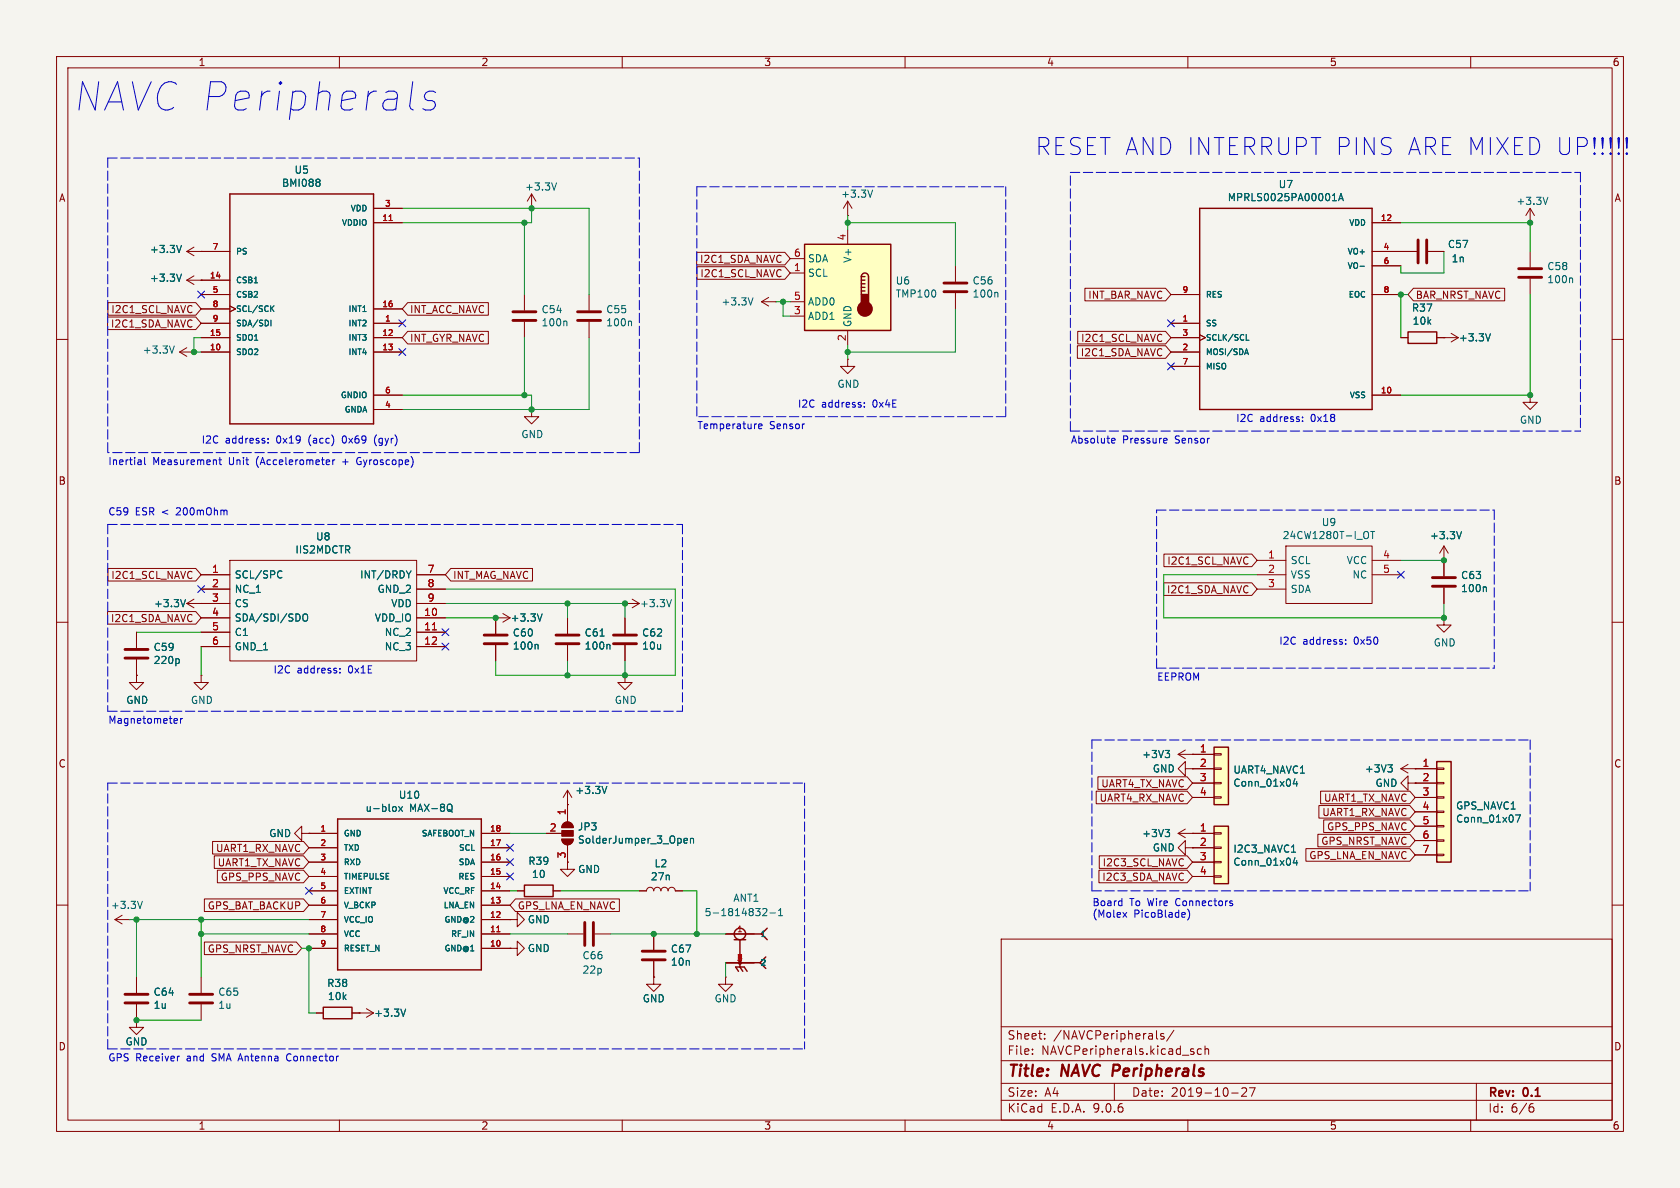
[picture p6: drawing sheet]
<svg xmlns="http://www.w3.org/2000/svg" width="297mm" height="210mm" viewBox="0 0 297 210" stroke-linecap="round" stroke-linejoin="round" font-family="sans-serif">
<path d="M0 0h297v210h-297z" fill="#f5f4ef" stroke="#f5f4ef" stroke-width=".18"/>
<g fill="none" stroke="#840000" stroke-width=".18">
<path d="M10 10h277v190h-277zM12 12h273v186h-273zM60 10v2M110 10v2M160 10v2M210 10v2M260 10v2M66 36.8h5.1M66 39.4h5.1M242.6 39.4h5M270.5 39.4h.1M270.5 36.8v2.6"/>
<path d="M270.5 36.8l-.8 1.3M270.5 36.8l.8 1.3M35.6 59.7h5M35.6 44.5h5M35.6 49.5h5M35.6 52.1h5M35.6 54.6h5M35.6 57.2h5M40.6 54.1l1.1 .5-1.1 .5M66 59.7h5.1M66 54.6h5.1M66 57.2h5.1"/>
<path d="M92.7 52.1v2.8M92.7 56.9v2.8M104.1 52.1v2.8M104.1 56.9v2.8M134.6 53.3l1.3 .8M134.6 53.3h2.6M135.9 52.6l-1.3 .7M137.2 53.3h.1M207 59.7h5.1M207 52.1h5.1M207 57.2h5.1M212.1 59.2l1 .5-1 .5"/>
<path d="M242.6 44.5h5M242.6 52.1h5M242.6 47h5M247.6 59.7h1.3M254 59.7h1.3M270.5 44.5v2.7M270.5 49.3v2.8M10 60h2M35.6 62.2h5M66 62.2h5.1M66 69.9h5.1M66 72.4h5.1"/>
<path d="M94 72.4v1.3h1.2l-1.2 1.2-1.3-1.2h1.3M94 72.4h.1M207 62.2h5.1M207 64.8h5.1M242.6 69.9h5M270.5 69.9v1.2h1.3l-1.3 1.3-1.3-1.3h1.3M270.5 69.9h.1M285 60h2M10 110h2M24.1 119.4v1.3h1.3l-1.3 1.2-1.2-1.2h1.2M24.1 119.4h.1M24.1 111.8v2.8"/>
<path d="M24.1 116.6v2.8M33 106.7l1.3 .7M33 106.7h2.6M34.3 105.9l-1.3 .8M35.6 119.4v1.3h1.2l-1.2 1.2-1.3-1.2h1.3M35.6 119.4h.1M35.6 106.7h.1M87.6 109.2h.1M87.6 109.2h2.6M88.9 108.5l1.3 .7M90.2 109.2l-1.3 .8M285 110h2"/>
<path d="M209.5 135.9v-1.3l-1.2 1.3 1.2 1.3v-1.3h1.3M210.8 135.9h.1M53.3 147.3v-1.2l-1.2 1.2 1.2 1.3v-1.3h1.3M54.6 147.3h.1M209.5 149.9v-1.3l-1.2 1.3 1.2 1.2v-1.2h1.3M210.8 149.9h.1M10 160h2M20.3 162.6l1.3 .7M20.3 162.6h2.6M21.6 161.8l-1.3 .8M22.9 162.6h.1M24.1 172.7v2.8"/>
<path d="M24.1 177.5v2.8M35.6 172.7v2.8M35.6 177.5v2.8M63.5 179.1h.1M63.5 179.1h2.5M64.8 178.3l1.2 .8M66 179.1l-1.2 .7M90.2 167.6h1.2v-1.2l1.3 1.2-1.3 1.3v-1.3M90.2 167.6h.1M115.6 172.7v1.3h1.2l-1.2 1.3-1.3-1.3h1.3M115.6 172.7h.1M177 166h108v32h-108z"/>
<path d="M285 160h2M24.1 180.3v1.3h1.3l-1.3 1.3-1.2-1.3h1.2M24.1 180.3h.1M60 198v2M110 198v2M160 198v2M177 194.5h108M177 191.5h108M177 187.5h108M177 181.5h108M182.5 186.3v.1M182.5 185.5v.1"/>
<path d="M184.7 183.6v.1M184.7 182.8v.1M197 191.5v3M204.5 183.5l.2 .2M205.7 182.8l-.3-.1-.2 .2v.2l.5 .2v.3h-.5M207.5 182.1l-1.3 2M210 198v2M210.9 185.9l.2 .2-.2 .3M210.9 185.4l.1 .1M212.4 185.5l-.4-.1-.3 .3v.4l.1 .2h.6M213 185.5l.2-.1 .4 .1 .1 .9M213 184.9v1.5"/>
<path d="M217.7 193.2h1.2M219.5 192.4l.6-.1 .2 .1 .1 .3-.9 1.1h.9M220.9 192.3h1l-.7 1.5M260 198v2M261 191.5v6.5M270.6 195.7h.4l.2 .3-.1 .5-.5 .1M271 195.1l-.4 .1"/>
</g>
<path d="M40.6 34.3h25.4v40.6h-25.4zM212.1 36.8h30.5v35.6h-30.5zM248.9 58.7h5.1v2h-5.1z" fill="none" stroke="#840000" stroke-width=".25"/>
<g fill="none" stroke="#006464" stroke-width=".18">
<path d="M56.3 31.7l.3 .2-.3 .3 .3 .3v.2l-.3 .2M235.6 35.5h.7M236.6 35.5l.5-1.3 .4 1.3M236.8 35.1h.6M273.6 34.9l-.4 1.2M47.9 56.6v1M48 54.5l.4 .6M48.4 54.1l-.5 .5M100 56.8l.2 .1v.7M111.5 56.8l.1 .1v.7M133.1 52.6l-.4 1.3M240.4 47.1h.8"/>
<path d="M277.8 49.1l.2 .2v.7M220.1 62.4h.5M220.3 60.2h.5M220.4 61.7l.3 1M31.5 116.4l.2 .3v.4l-.2 .2M32.8 106l-.4 1.3M95.8 108.5l-.4 1.3M25.2 159.3l-.5 1.3M71.7 178.4l-.4 1.2"/>
</g>
<path d="M68.8 39h.6" fill="none" stroke="#a90000" stroke-width=".18"/>
<path d="M90.7 55.1h4M90.7 56.6h4M102.1 55.1h4.1M102.1 56.6h4.1M268.5 47.5h4M268.5 49h4M22.1 114.8h4.1M22.1 116.3h4.1M22.1 175.8h4.1M22.1 177.3h4.1M33.5 175.8h4.1M33.5 177.3h4.1" fill="none" stroke="#840000" stroke-width=".51"/>
<path d="M214.6 146.1h2.6v10.1h-2.6z" fill="#ffffc2"/>
<path d="M214.6 146.1h2.6v10.1h-2.6z" fill="none" stroke="#840000" stroke-width=".25"/>
<path d="M210.8 147.3h3.8M210.8 149.9h3.8M210.8 152.4h3.8M210.8 154.9h3.8M214.6 147.2h1.3v.2h-1.3zM214.6 149.7h1.3v.3h-1.3zM214.6 152.3h1.3v.2h-1.3zM214.6 154.8h1.3v.3h-1.3z" fill="none" stroke="#840000" stroke-width=".18"/>
<path d="M228.3 150.6h.7M228.9 151.6l-.3 .9h.8M229.2 152.1v.9" fill="none" stroke="#006464" stroke-width=".18"/>
<path d="M214.6 132.1h2.6v10.1h-2.6z" fill="#ffffc2"/>
<path d="M214.6 132.1h2.6v10.1h-2.6z" fill="none" stroke="#840000" stroke-width=".25"/>
<g fill="none" stroke="#840000" stroke-width=".18">
<path d="M208.3 133.4h6.3M208.3 133.4l1.2 .7M209.5 132.6l-1.2 .8M210.8 133.4h.1M210.8 135.9h3.8M210.8 138.4h3.8M214.6 133.2h1.3v.3h-1.3zM214.6 135.8h1.3v.2h-1.3zM214.6 138.3h1.3v.3h-1.3zM247.6 135.9h2.6M247.6 135.9l1.3 .8M248.9 135.1l-1.3 .8"/>
<path d="M250.2 135.9h.1M208.3 147.3l1.2 .8M208.3 147.3h2.5M209.5 146.6l-1.2 .7M210.8 147.3h.1M210.8 141h3.8M214.6 140.8h1.3v.3h-1.3z"/>
</g>
<path d="M206 132.7h.8l-.5 .4M206.5 133.1l.3 .3v.3l-.3 .2M228.9 137.7l-.3 .9h.8M229.2 138.1v.9M245.4 135.2h.7l-.4 .5M245.9 135.7l.2 .2v.3l-.2 .3M206 146.6h.8l-.5 .5M206.5 147.1l.3 .3v.3l-.3 .2" fill="none" stroke="#006464" stroke-width=".18"/>
<path d="M254 134.6h2.5v17.8h-2.5z" fill="#ffffc2"/>
<path d="M254 134.6h2.5v17.8h-2.5z" fill="none" stroke="#840000" stroke-width=".25"/>
<g fill="none" stroke="#840000" stroke-width=".18">
<path d="M149.9 38.1h.1M149.9 35.6l-.8 1.2M149.9 35.6l.7 1.2M149.9 35.6v2.5M168.9 47v2.8M168.9 51.8v2.8M255.3 59.7h.1M255.3 59.7h2.5M256.5 58.9l1.3 .8M257.8 59.7l-1.3 .8M149.9 63.5v1.3h1.2l-1.2 1.2-1.3-1.2h1.3M149.9 63.5h.1"/>
<path d="M222.2 99.1h5.1M227.3 96.5h15.3v10.2h-15.3zM242.6 99.1h5M255.3 99.1h.1M255.3 96.5l-.8 1.3M255.3 96.5l.7 1.3M255.3 96.5v5.4M222.2 101.6h5.1M222.2 104.1h5.1M242.6 101.6h5M255.3 109.2v1.3h1.2l-1.2 1.3-1.3-1.3h1.3M255.3 109.2h.1"/>
<path d="M255.3 103.9v2.8M248.9 138.4v-1.2l-1.3 1.2 1.3 1.3v-1.3h1.3M250.2 138.4h.1M250.2 135.9h3.8M250.2 138.4h3.8M254 135.8h1.3v.2h-1.3zM254 138.3h1.3v.3h-1.3zM250.2 141h3.8M250.2 143.5h3.8M250.2 146.1h3.8M250.2 148.6h3.8M250.2 151.1h3.8"/>
<path d="M254 140.8h1.3v.3h-1.3zM254 143.4h1.3v.2h-1.3zM254 145.9h1.3v.3h-1.3zM254 148.5h1.3v.2h-1.3zM254 151h1.3v.3h-1.3z"/>
</g>
<path d="M154.3 33.6l-.5 1.3M176.2 51.7l.2 .2v.6M263.5 59l-.4 1.3M241.6 93.9l.2 .1a.81 .81 0 0 1-.2 1.2M242.3 93.9h.7M242.7 93.9v1.3M258.4 94l-.5 1.2M262.6 103.7l.2 .2v.7M267.9 144.1h.9l-.6 1.2" fill="none" stroke="#006464" stroke-width=".18"/>
<path d="M166.9 50h4M166.9 51.6h4M253.2 102.1h4.1M253.2 103.6h4.1" fill="none" stroke="#840000" stroke-width=".51"/>
<path d="M142.2 43.2h15.3v15.2h-15.3z" fill="#ffffc2"/>
<g fill="none" stroke="#840000" stroke-width=".25">
<path d="M142.2 43.2h15.3v15.2h-15.3zM152.3 48.9a.64 .64 0 0 1 .6-.6 .64 .64 0 0 1 .6 .6v3.2M152.3 48.9v3.2M152.3 48.9h.6M152.3 49.5h.6M152.3 50.2h.6M152.3 50.8h.6M152.3 51.4h.6M59.7 144.8h25.4v26.7h-25.4zM92.7 156.5h5.1v2h-5.1zM57.1 178.1h5.1v2h-5.1zM128.3 165.1h6.3"/>
<path d="M129.8 166.1h2M130.6 171.7l-.6-.8h1.6l.5 .8M130.8 166.1v4.8l.5 .8M134.6 165.1l1 1M135.4 169.2l-1 1h-6.1M135.6 164.1l-1 1"/>
<circle cx="130.8" cy="165.1" r="1.02"/>
</g>
<g fill="#840000" stroke="#840000" stroke-width=".25">
<path d="M152.3 52.1h1.2v1.9h-1.2z"/>
<circle cx="152.9" cy="54.6" r="1.27"/>
</g>
<g fill="none" stroke="#840000" stroke-width=".18">
<path d="M66 36.8h5.1M66 39.4h5.1M94 36.8h.1M94 34.3l-.8 1.3M94 34.3l.7 1.3M94 34.3v2.5M242.6 39.4h5M19 56h15.6l1 1.2-1 1.1h-15.6zM19.1 53.5h15.5l1 1.1-1 1.1h-15.5zM33 44.5l1.3 .7M33 44.5h7.6M33 49.5l1.3 .8"/>
<path d="M33 49.5h7.6M34.3 43.7l-1.3 .8M34.3 48.8l-1.3 .7M35.6 44.5h.1M35.6 49.5h.1M35.6 52.1h5M35.6 54.6h5M35.6 57.2h5M35.6 59.7h5M40.6 54.1l1.1 .5-1.1 .5M66 54.6h5.1M66 57.2h5.1"/>
<path d="M66 59.7h5.1M72.1 58.6h14.2v2.2h-14.2l-1-1.1zM72.1 53.5h14.2v2.2h-14.2l-1-1.1zM123.2 44.6h15.5l1 1.1-1 1.1h-15.5zM123.2 47.1h15.5l1 1.2-1 1.1h-15.5zM139.7 45.7h2.5M139.7 48.3h2.5M139.7 53.3h2.5M139.7 55.9h2.5M149.9 40.6v2.6M149.9 58.4v2.6M190.5 58.6h15.6l.9 1.1-.9 1.1h-15.6z"/>
<path d="M191.8 51h14.3l.9 1.1-.9 1.1h-14.3zM207 52.1h5.1M207 57.2h5.1M207 59.7h5.1M212.1 59.2l1 .5-1 .5M242.6 44.5h7.8M242.6 52.1h5M242.6 47h5M247.6 59.7h1.3M249.9 51h16.1v2.2h-16.1l-1-1.1zM252.5 44.5h2.8M254 59.7h1.3"/>
<path d="M255.3 59.7h.1M31.7 62.2l1.3 .8M31.7 62.2h2.6M33 61.5l-1.3 .7M34.3 62.2h.1M35.6 62.2h5M66 62.2h5.1M66 69.9h5.1M66 72.4h5.1M190.5 61.1h15.6l.9 1.1-.9 1.1h-15.6zM207 62.2h5.1M207 64.8h5.1"/>
<path d="M242.6 69.9h5M40.6 99.1h33.1v17.7h-33.1zM205.8 97.9h15.5l.9 1.2-.9 1.1h-15.5zM255.3 99.1h.1M255.3 99.1v2.8M19 108.1h15.6l1 1.1-1 1.1h-15.6zM19.1 100.5h15.5l1 1.1-1 1.1h-15.5zM24.1 119.4h.1M24.1 111.8v2.8M24.1 116.6v2.8M35.6 106.7h.1M35.6 106.7h5"/>
<path d="M35.6 101.6h5M35.6 104.1h5M35.6 109.2h5M35.6 111.8h5M35.6 114.3h5M73.7 106.7h5M73.7 101.6h5M73.7 104.1h5M73.7 109.2h5M73.7 111.8h5M73.7 114.3h5M79.7 100.5h14.4v2.2h-14.4l-1-1.1z"/>
<path d="M87.6 109.2h.1M87.6 109.2v2.8M87.6 114v2.8M100.3 109.2v2.8M100.3 114v2.8M110.5 106.7h.1M110.5 119.4v1.3h1.3l-1.3 1.2-1.3-1.2h1.3M110.5 119.4h.1M110.5 106.7h2.5M110.5 109.2v2.8M110.5 114v2.8M111.8 105.9l1.2 .8"/>
<path d="M113 106.7l-1.2 .7M205.7 103h15.6l.9 1.1-.9 1.2h-15.6zM255.3 103.9v2.8M100.3 139.7l-.7 1.3M100.3 139.7l.8 1.3M100.3 139.7v5.6M193.8 139.9h16.1l.9 1.1-.9 1.1h-16.1zM194.1 137.3h15.8l.9 1.1-.9 1.1h-15.8zM210.8 133.4h.1M210.8 135.9h.1M210.8 135.9h3.8M210.8 138.4h3.8"/>
<path d="M210.8 133.4h3.8M233.5 139.9h15.7l1 1.1-1 1.1h-15.7zM250.2 138.4h.1M250.2 135.9h.1M250.2 135.9h3.8M250.2 138.4h3.8M36.1 158.9h17.6l.9 1.1-.9 1.1h-17.6zM37.6 148.7h16.1l.9 1.2-.9 1.1h-16.1zM37.9 151.3h15.8l.9 1.1-.9 1.1h-15.8zM38.4 153.8h15.3l.9 1.1-.9 1.2h-15.3zM54.6 147.3h.1M54.6 157.5h5.1"/>
<path d="M54.6 147.3h5.1M54.6 149.9h5.1M54.6 152.4h5.1M54.6 154.9h5.1M85.1 157.5h5.1M85.1 147.3h5.1M85.1 149.9h5.1M85.1 152.4h5.1M85.1 154.9h5.1M91.1 158.9h18.4v2.2h-18.4l-.9-1.1zM91.4 157.5h1.3M96.5 147.3h2.8"/>
<path d="M97.8 157.5h1.3M99.3 148.3h2a1.02 1.02 0 0 1-1 1 1.02 1.02 0 0 1-1-1zM99.6 145.6a1.02 1.02 0 0 1 1.1-.2 1.02 1.02 0 0 1 .6 .9h-2zM100.3 152.4v1.3h1.3l-1.3 1.2-1.2-1.2h1.2M100.3 152.4h.1M100.3 142.2h.1M100.3 149.4v3M113 157.5h1.3a.64 .64 0 0 1 .6-.7 .64 .64 0 0 1 .7 .7 .64 .64 0 0 1 .6-.7 .64 .64 0 0 1 .6 .7 .64 .64 0 0 1 .7-.7 .64 .64 0 0 1 .6 .7 .64 .64 0 0 1 .6-.7 .64 .64 0 0 1 .7 .7h1.2M194.3 153.8h15.6l.9 1.1-.9 1.2h-15.6zM194.3 151.3h15.6l.9 1.1-.9 1.1h-15.6zM210.8 147.3h.1M210.8 149.9h.1"/>
<path d="M210.8 147.3h3.8M210.8 149.9h3.8M210.8 152.4h3.8M210.8 154.9h3.8M210.8 141h3.8M230.9 150h18.3l1 1.1-1 1.1h-18.3zM233 147.5h16.2l1 1.1-1 1.1h-16.2zM233.2 142.4h16l1 1.1-1 1.1h-16zM234 144.9h15.2l1 1.2-1 1.1h-15.2zM250.2 141h3.8M250.2 143.5h3.8M250.2 146.1h3.8"/>
<path d="M250.2 148.6h3.8M250.2 151.1h3.8M24.1 172.7v2.8M24.1 177.5v2.8M36.1 166.5h16.3l.9 1.1-.9 1.2h-16.3zM54.6 165.1h5.1M54.6 160h5.1M54.6 162.6h5.1M54.6 167.6h5.1M55.9 179.1h1.2M62.2 179.1h1.3M63.5 179.1h.1"/>
<path d="M85.1 165.1h5.1M85.1 160h5.1M85.1 162.6h5.1M85.1 167.6h5.1M90.2 162.6h1.2v-1.3l1.3 1.3-1.3 1.2v-1.2M90.2 162.6h.1M90.2 167.6h.1M100.3 165.1h2.8M105.2 165.1h2.7M115.6 172.7h.1M115.6 165.1v2.8M115.6 169.9v2.8"/>
<path d="M128.3 172.7v1.3h1.2l-1.2 1.3-1.3-1.3h1.3M128.3 172.7h.1M128.3 165.1h5M128.3 170.2h5M24.1 180.3h.1"/>
</g>
<g fill="none" stroke="#006464" stroke-width=".18">
<path d="M56.3 31.7l.3 .2-.3 .3 .3 .3v.2l-.3 .2M98.4 32.3l-.4 1.3M235.6 35.5h.7M236.6 35.5l.5-1.3 .4 1.3M236.8 35.1h.6M32.1 43.4l-.4 1.2M32.1 48.5l-.4 1.2M47.9 56.6v1M48 54.5l.4 .6M48.4 54.1l-.5 .5M240.4 47.1h.8M263.5 59l-.4 1.3"/>
<path d="M30.8 61.2l-.4 1.2M220.1 62.4h.5M220.3 60.2h.5M220.4 61.7l.3 1M258.4 94l-.5 1.2M31.5 116.4l.2 .3v.4l-.2 .2M32.8 106l-.4 1.3M49.5 100.9l.3 .1M49.8 102.1l-.3 .1M53.6 108.7l.2-.2a.43 .43 0 0 1 .6 .5v.4a.42 .42 0 0 1-.4 .4 .42 .42 0 0 1-.5-.4zM72.7 100.9l-.4 .7M95 113.9l.1 .2v.7"/>
<path d="M95.8 108.5l-.4 1.3M106.1 112.4h.7M107.7 113.9l.1 .2v.7M118.7 106l-.4 1.3M262.6 103.7l.2 .2v.7M107.3 139l-.4 1.3M206 132.7h.8l-.5 .4M206.5 133.1l.3 .3v.3l-.3 .2M228.9 137.7l-.3 .9h.8M229.2 138.1v.9M245.4 135.2h.7l-.4 .5M245.9 135.7l.2 .2v.3l-.2 .3"/>
<path d="M69.8 142.6l.3 .2v.4l-.3 .2M70.5 142.6l.7 .8M71.2 142.6l-.7 .8M79.6 143.2l.4 .4M79.6 142.2h.1a.81 .81 0 0 1-.1 1.2M120.9 148.6l.6-.1v-.2l-.4-.1-.2 .2 .1 .6h.5M122.1 148.3l.1-.1 .3 .1 .1 .7M122.1 148.2v.8M206 146.6h.8l-.5 .5M206.5 147.1l.3 .3v.3l-.3 .2M228.3 150.6h.7M228.9 151.6l-.3 .9h.8"/>
<path d="M229.2 152.1v.9M267.9 144.1h.9l-.6 1.2M71.7 178.4l-.4 1.2M134.9 160.7l.4-.1 .3 .4-.8 .9h.8M136.1 161.4h1M137.6 161.9h.8M137.6 161l.4-.4v1.3"/>
</g>
<path d="M250.7 42.4v4.1M252.2 42.4v4.1M85.6 112.3h4.1M85.6 113.8h4.1M98.3 112.3h4.1M98.3 113.8h4.1M108.5 112.3h4M108.5 113.8h4M103.4 163.1v4M104.9 163.1v4M113.5 168.1h4.1M113.5 169.7h4.1" fill="none" stroke="#840000" stroke-width=".51"/>
<g fill="#840000" stroke="#840000" stroke-width=".18">
<path d="M99.6 145.6a1.02 1.02 0 0 1 1.1-.2 1.02 1.02 0 0 1 .6 .9h-2z"/>
<path d="M99.3 146.8h2v1h-2z"/>
<path d="M99.3 148.3h2a1.02 1.02 0 0 1-1 1 1.02 1.02 0 0 1-1-1z"/>
</g>
<path d="M68.8 39h.6M76.4 111.3h.8M87.8 164.7h.6" fill="none" stroke="#a90000" stroke-width=".18"/>
<g fill="none" stroke="#0000c2" stroke-width=".18" stroke-dasharray="1.7 .6">
<path d="M19 27.9v52.1M19 27.9h94M113 27.9v52.1M123.2 33h54.6M123.2 33v40.7M177.8 33v40.7M189.2 30.5h90.2M279.4 30.5v45.7M177.8 73.7h-54.6M189.2 76.2v-45.7M189.2 76.2h90.2M19 92.7v33"/>
<path d="M19 92.7h101.6M113 80h-94M120.6 92.7v33M204.5 90.2h59.7M264.2 90.2v27.9M204.5 118.1h59.7M204.5 118.1v-27.9M19 125.7h101.6M19 138.4h123.2M142.2 138.4v47M193 130.8h77.5M270.5 130.8v26.7"/>
<path d="M193 157.5h77.5M193 157.5v-26.7M19 185.4v-47M19 185.4h123.2"/>
</g>
<g fill="none" stroke="#009600" stroke-width=".18">
<path d="M71.1 36.8h33v15.3M92.7 39.4v12.7M94 36.8v2.6h-22.9M149.9 39.4h19v7.6M149.9 38.1v2.5M247.6 39.4h22.9v5.1M35.6 59.7h-1.3v2.5h1.3M92.7 59.7v10.2M104.1 59.7v12.7h-33M137.2 53.3h2.5M138.4 53.3v2.6h1.3M168.9 54.6v7.6h-19"/>
<path d="M248.9 52.1h-1.3v7.6M255.3 44.5v3.8h-7.7v-1.3M270.5 52.1v17.8h-22.9M71.1 69.9h22.9v2.5M149.9 61v2.5M247.6 99.1h7.7M24.1 111.8h11.5M35.6 114.3v5.1M78.7 106.7h31.8v2.5M78.7 109.2h8.9M78.7 104.1h40.7v15.3h-31.8v-2.6M100.3 106.7v2.5"/>
<path d="M100.3 116.8v2.6M110.5 116.8v2.6M222.2 101.6h-16.5v7.6h49.6v-2.5M90.2 147.3h6.3M90.2 157.5h1.2M99.1 157.5h13.9M120.6 157.5h2.6v7.6M22.9 162.6h31.7M24.1 162.6v10.1M35.6 165.1h19M35.6 162.6v10.1M53.3 167.6h1.3v11.5h1.3"/>
<path d="M90.2 165.1h10.1M107.9 165.1h20.4M128.3 170.2v2.5M24.1 180.3h11.5"/>
</g>
<g fill="none" stroke="#000084" stroke-width=".18">
<path d="M35 51.5l1.2 1.2M36.2 51.5l-1.2 1.2M70.5 56.5l1.2 1.3M71.7 56.5l-1.2 1.3M206.4 56.5l1.2 1.3M207.6 56.5l-1.2 1.3M70.5 61.6l1.2 1.2M71.7 61.6l-1.2 1.2M206.4 64.2l1.2 1.2M207.6 64.2l-1.2 1.2M35 103.5l1.2 1.2M36.2 103.5l-1.2 1.2"/>
<path d="M78.1 111.2l1.2 1.2M78.1 113.7l1.2 1.2M79.3 111.2l-1.2 1.2M79.3 113.7l-1.2 1.2M247 101l1.3 1.2M248.3 101l-1.3 1.2M54 156.9l1.2 1.2M55.2 156.9l-1.2 1.2M89.6 149.3l1.2 1.2M89.6 151.8l1.2 1.2M89.6 154.3l1.2 1.2M90.8 149.3l-1.2 1.2"/>
<path d="M90.8 151.8l-1.2 1.2M90.8 154.3l-1.2 1.2"/>
</g>
<g fill="none" stroke="#0000c2" stroke-width=".18">
<path d="M72.6 19.2l.5 .2M73 14.4l-.6 4.3M77 16.4a1.22 1.22 0 0 0-2 .7l.2 .4 .4 .3h.8l.4 .2 .2 .5-.3 .7-.5 .2h-1l-.4-.2M287.6 27l.1 .2-.1 .1M287.6 27l-.1 .2 .1 .1M287.6 24.3v1.9M287.6 27v.3M287.6 24.3l-.1 .2 .1 1.7M287.6 24.3l.1 .2-.1 1.7M47.4 78.2v.1M47.4 77.5v.2M66.3 77.2l-.1 .5 .1 .7"/>
<path d="M134.1 75.4l.6-.2v-.2l-.4-.1-.2 .2 .1 .6h.5M152.8 71.9v.1M152.8 71.2v.1M196.6 78.3h.5M196.6 77.5h.3l.2 .3-.6 .1M205.9 77.5h.4v.3l-.6 .1M206.3 78.3h-.4M230.3 74.4v.1M230.3 73.7v.2M24.8 81.3l.2 .2v.6M25 82.1h-.2M25 81.6l-.2 .1"/>
<path d="M25.6 80.9v1.1l.1 .1M38.7 81.3h.5M38.9 80.9v1.1l.3 .1M58.1 81.3l.2 .3-.6 .1M58.2 82.1h-.1M58.8 81.3v.8M59.2 81.3l-.4 .2M63.3 80.9l-.2 .5 .2 .7M60.1 118.8v.2M60.1 118.2v.1M237.9 113.8v.1M237.9 113.1v.1"/>
<path d="M30.9 127l.4 .1 .1 .2-.6 .1M31.3 127.8l-.4 .1M31.9 127v.9M32.3 127l-.4 .3M198.2 159.3h.1M198.3 158.8v1.3M217.6 159.7h.3v.2l-.1 .2h-.3M217.6 159.3h.3M198.3 160l-.1 .1M198.5 161.3l.7 .8M199.2 161.3l-.7 .8M209.5 161.4v.2l-.6 .1"/>
<path d="M210 160.8a1.47 1.47 0 0 1 0 1.8M31.7 186.7l-.2 .1M50.9 186.3l-.2 .5 .2 .7"/>
</g>
<g fill="#009600" stroke="#009600" stroke-width=".18">
<circle cx="92.7" cy="69.9" r=".46"/>
<circle cx="34.3" cy="62.2" r=".46"/>
<circle cx="92.7" cy="39.4" r=".46"/>
<circle cx="94" cy="36.8" r=".46"/>
<circle cx="54.6" cy="167.6" r=".46"/>
<circle cx="35.6" cy="162.6" r=".46"/>
<circle cx="35.6" cy="165.1" r=".46"/>
<circle cx="24.1" cy="180.3" r=".46"/>
<circle cx="24.1" cy="162.6" r=".46"/>
<circle cx="100.3" cy="119.4" r=".46"/>
<circle cx="94" cy="72.4" r=".46"/>
<circle cx="100.3" cy="106.7" r=".46"/>
<circle cx="87.6" cy="109.2" r=".46"/>
<circle cx="149.9" cy="62.2" r=".46"/>
<circle cx="149.9" cy="39.4" r=".46"/>
<circle cx="138.4" cy="53.3" r=".46"/>
<circle cx="255.3" cy="109.2" r=".46"/>
<circle cx="255.3" cy="99.1" r=".46"/>
<circle cx="123.2" cy="165.1" r=".46"/>
<circle cx="110.5" cy="106.7" r=".46"/>
<circle cx="115.6" cy="165.1" r=".46"/>
<circle cx="110.5" cy="119.4" r=".46"/>
<circle cx="247.6" cy="52.1" r=".46"/>
<circle cx="270.5" cy="69.9" r=".46"/>
<circle cx="270.5" cy="39.4" r=".46"/>
</g>
<text font-size="7" fill="#0000c2" x="12.7" y="20.1">NAVC Peripherals</text>
<text font-size="4.2" fill="#0000c2" x="182.9" y="27.7">RESET AND INTERRUPT PINS ARE MIXED UP!!!!!</text>
<g font-size="2.8" fill="#840000">
<text x="178" y="190.9">Title:</text>
<text x="187.7" y="190.9">NAVC Peripherals</text>
</g>
<g font-size="2.1" fill="#840000">
<text x="178" y="184">Sheet:</text>
<text x="186.2" y="184">/NAVCPeripherals/</text>
<text x="178" y="186.7">File:</text>
<text x="184.1" y="186.7">NAVCPeripherals.kicad_sch</text>
<text x="178" y="196.9">KiCad</text>
<text x="178" y="194.1">Size:</text>
<text x="184.7" y="194.1">A4</text>
<text x="185.7" y="196.9">E.D.A.</text>
<text x="193.3" y="196.9">9.0.6</text>
<text x="200" y="194.1">Date:</text>
<text x="207" y="194.1">2019-10-27</text>
<text x="263" y="194.3">Rev:</text>
<text x="263" y="196.9">Id:</text>
<text x="267.1" y="196.9">6/6</text>
<text x="269.4" y="194.3">0.1</text>
</g>
<g font-size="1.8" fill="#840000">
<text x="35" y="11.9">1</text>
<text x="85" y="11.9">2</text>
<text x="135" y="11.9">3</text>
<text x="185" y="11.9">4</text>
<text x="235" y="11.9">5</text>
<text x="285" y="11.9">6</text>
<text x="10.3" y="35.9">A</text>
<text x="285.3" y="35.9">A</text>
<text x="123.7" y="46.7">I2C1_SDA_NAVC</text>
<text x="123.7" y="49.2">I2C1_SCL_NAVC</text>
<text x="192.3" y="53">INT_BAR_NAVC</text>
<text x="250.2" y="53">BAR_NRST_NAVC</text>
<text x="19.5" y="58.1">I2C1_SDA_NAVC</text>
<text x="19.6" y="55.6">I2C1_SCL_NAVC</text>
<text x="72.4" y="55.6">INT_ACC_NAVC</text>
<text x="72.4" y="60.6">INT_GYR_NAVC</text>
<text x="191" y="63.2">I2C1_SDA_NAVC</text>
<text x="191" y="60.6">I2C1_SCL_NAVC</text>
<text x="10.3" y="85.9">B</text>
<text x="285.3" y="85.9">B</text>
<text x="206.3" y="100">I2C1_SCL_NAVC</text>
<text x="19.6" y="102.6">I2C1_SCL_NAVC</text>
<text x="80" y="102.6">INT_MAG_NAVC</text>
<text x="206.2" y="105.1">I2C1_SDA_NAVC</text>
<text x="19.5" y="110.2">I2C1_SDA_NAVC</text>
<text x="10.3" y="135.9">C</text>
<text x="285.3" y="135.9">C</text>
<text x="194.3" y="141.9">UART4_RX_NAVC</text>
<text x="194.6" y="139.4">UART4_TX_NAVC</text>
<text x="234" y="141.9">UART1_TX_NAVC</text>
<text x="233.5" y="149.5">GPS_NRST_NAVC</text>
<text x="233.7" y="144.5">UART1_RX_NAVC</text>
<text x="234.5" y="147">GPS_PPS_NAVC</text>
<text x="38.1" y="150.8">UART1_RX_NAVC</text>
<text x="38.4" y="153.4">UART1_TX_NAVC</text>
<text x="38.9" y="155.9">GPS_PPS_NAVC</text>
<text x="194.8" y="155.9">I2C3_SDA_NAVC</text>
<text x="194.8" y="153.4">I2C3_SCL_NAVC</text>
<text x="231.4" y="152.1">GPS_LNA_EN_NAVC</text>
<text x="36.6" y="161">GPS_BAT_BACKUP</text>
<text x="91.4" y="161">GPS_LNA_EN_NAVC</text>
<text x="36.6" y="168.6">GPS_NRST_NAVC</text>
<text x="10.3" y="185.9">D</text>
<text x="285.3" y="185.9">D</text>
<text x="35" y="199.9">1</text>
<text x="85" y="199.9">2</text>
<text x="135" y="199.9">3</text>
<text x="185" y="199.9">4</text>
<text x="235" y="199.9">5</text>
<text x="285" y="199.9">6</text>
</g>
<g font-size="1.8" fill="#006464">
<text x="49.8" y="33.2">BMI088</text>
<text x="52" y="30.9">U5</text>
<text x="92.7" y="33.9">+3.3V</text>
<text x="148.6" y="35.2">+3.3V</text>
<text x="216.9" y="35.8">MPRLS0025PA00001A</text>
<text x="226" y="33.5">U7</text>
<text x="268" y="36.4">+3.3V</text>
<text x="26.4" y="44.9">+3.3V</text>
<text x="142.7" y="46.6">SDA</text>
<text x="150.7" y="46.6" transform="rotate(-90 150.7 46.6)">V+</text>
<text x="255.9" y="44">C57</text>
<text x="256.5" y="46.6">1n</text>
<text x="273.4" y="48">C58</text>
<text x="26.4" y="50">+3.3V</text>
<text x="142.7" y="49.1">SCL</text>
<text x="158.3" y="52.8">TMP100</text>
<text x="158.3" y="50.5">U6</text>
<text x="171.8" y="52.8">100n</text>
<text x="171.8" y="50.5">C56</text>
<text x="273.4" y="50.3">100n</text>
<text x="95.6" y="57.9">100n</text>
<text x="95.6" y="55.6">C54</text>
<text x="107.1" y="57.9">100n</text>
<text x="107.1" y="55.6">C55</text>
<text x="127.5" y="54.2">+3.3V</text>
<text x="142.7" y="54.2">ADD0</text>
<text x="142.7" y="56.7">ADD1</text>
<text x="150.7" y="57.9" transform="rotate(-90 150.7 57.9)">GND</text>
<text x="249.5" y="55.3">R37</text>
<text x="249.6" y="57.6">10k</text>
<text x="25.1" y="62.7">+3.3V</text>
<text x="257.8" y="60.6">+3.3V</text>
<text x="148" y="68.8">GND</text>
<text x="92.1" y="77.6">GND</text>
<text x="268.6" y="75.1">GND</text>
<text x="55.8" y="95.7">U8</text>
<text x="226.7" y="95.5">24CW1280T-I_OT</text>
<text x="233.6" y="93.2">U9</text>
<text x="252.7" y="95.5">+3.3V</text>
<text x="52.1" y="98">IIS2MDCTR</text>
<text x="228.1" y="99.9">SCL</text>
<text x="238" y="99.9">VCC</text>
<text x="27.1" y="107.5">+3.3V</text>
<text x="41.4" y="102.5">SCL/SPC</text>
<text x="41.4" y="105">NC_1</text>
<text x="41.4" y="107.5">CS</text>
<text x="63.6" y="102.5">INT/DRDY</text>
<text x="66.6" y="105">GND_2</text>
<text x="69.1" y="107.5">VDD</text>
<text x="113" y="107.5">+3.3V</text>
<text x="228.1" y="102.5">VSS</text>
<text x="228.1" y="105">SDA</text>
<text x="239" y="102.5">NC</text>
<text x="258.2" y="104.9">100n</text>
<text x="258.2" y="102.6">C63</text>
<text x="41.4" y="110.1">SDA/SDI/SDO</text>
<text x="41.4" y="112.6">C1</text>
<text x="66.2" y="110.1">VDD_IO</text>
<text x="67.9" y="112.6">NC_2</text>
<text x="90.2" y="110.1">+3.3V</text>
<text x="90.6" y="112.7">C60</text>
<text x="103.3" y="112.7">C61</text>
<text x="113.4" y="112.7">C62</text>
<text x="27.1" y="117.6">220p</text>
<text x="27.1" y="115.3">C59</text>
<text x="41.4" y="115.2">GND_1</text>
<text x="67.9" y="115.2">NC_3</text>
<text x="90.6" y="115">100n</text>
<text x="103.3" y="115">100n</text>
<text x="113.4" y="115">10u</text>
<text x="253.4" y="114.5">GND</text>
<text x="22.2" y="124.6">GND</text>
<text x="33.7" y="124.6">GND</text>
<text x="108.6" y="124.6">GND</text>
<text x="201.8" y="134.2">+3V3</text>
<text x="203.7" y="136.8">GND</text>
<text x="217.9" y="137">UART4_NAVC1</text>
<text x="241.2" y="136.8">+3V3</text>
<text x="64.5" y="143.7">u-blox</text>
<text x="70.4" y="141.4">U10</text>
<text x="72.4" y="143.7">MAX-8Q</text>
<text x="101.6" y="140.6">+3.3V</text>
<text x="217.9" y="139.3">Conn_01x04</text>
<text x="243.1" y="139.3">GND</text>
<text x="257.3" y="143.3">GPS_NAVC1</text>
<text x="47.5" y="148.2">GND</text>
<text x="102.1" y="147">JP3</text>
<text x="102.1" y="149.3">SolderJumper_3_Open</text>
<text x="201.8" y="148.2">+3V3</text>
<text x="257.3" y="145.6">Conn_01x07</text>
<text x="93.3" y="153.1">R39</text>
<text x="93.9" y="155.4">10</text>
<text x="102.1" y="154.5">GND</text>
<text x="115" y="155.8">27n</text>
<text x="115.6" y="153.5">L2</text>
<text x="203.7" y="150.7">GND</text>
<text x="217.9" y="153.2">Conn_01x04</text>
<text x="217.9" y="150.9">I2C3_NAVC1</text>
<text x="19.5" y="160.9">+3.3V</text>
<text x="129.5" y="159.6">ANT1</text>
<text x="93.2" y="163.4">GND</text>
<text x="124.5" y="162.2">5-1814832-1</text>
<text x="93.2" y="168.5">GND</text>
<text x="102.9" y="169.8">C66</text>
<text x="102.9" y="172.3">22p</text>
<text x="118.5" y="168.6">C67</text>
<text x="118.5" y="170.9">10n</text>
<text x="27.1" y="178.5">1u</text>
<text x="27.1" y="176.2">C64</text>
<text x="38.5" y="178.5">1u</text>
<text x="38.5" y="176.2">C65</text>
<text x="57.7" y="174.7">R38</text>
<text x="57.9" y="177">10k</text>
<text x="66" y="179.9">+3.3V</text>
<text x="113.5" y="177.4">GND</text>
<text x="126.2" y="177.4">GND</text>
<text x="22.1" y="185">GND</text>
</g>
<g font-size="1.8" fill="#a90000">
<text x="140.3" y="45.5">6</text>
<text x="149.6" y="42.6" transform="rotate(-90 149.6 42.6)">4</text>
<text x="140.3" y="48">1</text>
<text x="140.3" y="53.1">5</text>
<text x="140.3" y="55.6">3</text>
<text x="149.6" y="60.4" transform="rotate(-90 149.6 60.4)">2</text>
<text x="37.4" y="101.3">1</text>
<text x="75.5" y="101.3">7</text>
<text x="224.1" y="98.8">1</text>
<text x="224.1" y="101.3">2</text>
<text x="244.4" y="98.8">4</text>
<text x="244.4" y="101.3">5</text>
<text x="37.4" y="103.9">2</text>
<text x="37.4" y="106.4">3</text>
<text x="75.5" y="103.9">8</text>
<text x="75.5" y="106.4">9</text>
<text x="224.1" y="103.9">3</text>
<text x="37.4" y="109">4</text>
<text x="37.4" y="111.5">5</text>
<text x="74.9" y="109">10</text>
<text x="74.9" y="111.5">11</text>
<text x="37.4" y="114">6</text>
<text x="74.9" y="114">12</text>
<text x="212" y="133.1">1</text>
<text x="212" y="135.6">2</text>
<text x="251.4" y="135.6">1</text>
<text x="212" y="138.2">3</text>
<text x="212" y="140.7">4</text>
<text x="251.4" y="138.2">2</text>
<text x="251.4" y="140.7">3</text>
<text x="251.4" y="143.3">4</text>
<text x="97.1" y="147.1">2</text>
<text x="100.1" y="144.2" transform="rotate(-90 100.1 144.2)">1</text>
<text x="212" y="147.1">1</text>
<text x="212" y="149.6">2</text>
<text x="251.4" y="145.8">5</text>
<text x="251.4" y="148.3">6</text>
<text x="100.1" y="151.8" transform="rotate(-90 100.1 151.8)">3</text>
<text x="212" y="152.1">3</text>
<text x="212" y="154.7">4</text>
<text x="251.4" y="150.9">7</text>
</g>
<g font-size="1.8" fill="#0000c2">
<text x="123.2" y="76">Temperature</text>
<text x="136" y="76">Sensor</text>
<text x="141" y="72.1">I2C</text>
<text x="145.2" y="72.1">address:</text>
<text x="154.4" y="72.1">0x4E</text>
<text x="218.4" y="74.7">I2C</text>
<text x="222.7" y="74.7">address:</text>
<text x="231.8" y="74.7">0x18</text>
<text x="19" y="82.3">Inertial</text>
<text x="27" y="82.3">Measurement</text>
<text x="35.6" y="78.5">I2C</text>
<text x="39.8" y="78.5">address:</text>
<text x="40.6" y="82.3">Unit</text>
<text x="45.5" y="82.3">(Accelerometer</text>
<text x="49" y="78.5">0x19</text>
<text x="54.8" y="78.5">(acc)</text>
<text x="61" y="82.3">+</text>
<text x="61" y="78.5">0x69</text>
<text x="63.7" y="82.3">Gyroscope)</text>
<text x="66.8" y="78.5">(gyr)</text>
<text x="189.2" y="78.5">Absolute</text>
<text x="198.4" y="78.5">Pressure</text>
<text x="207.8" y="78.5">Sensor</text>
<text x="19" y="91.2">C59</text>
<text x="23.9" y="91.2">ESR &lt;</text>
<text x="31.5" y="91.2">200mOhm</text>
<text x="48.3" y="119.1">I2C</text>
<text x="52.5" y="119.1">address:</text>
<text x="61.7" y="119.1">0x1E</text>
<text x="226.1" y="114.1">I2C</text>
<text x="230.3" y="114.1">address:</text>
<text x="239.5" y="114.1">0x50</text>
<text x="204.5" y="120.4">EEPROM</text>
<text x="19" y="128">Magnetometer</text>
<text x="193" y="160.3">Board</text>
<text x="199.7" y="160.3">To Wire</text>
<text x="208.1" y="160.3">Connectors</text>
<text x="193" y="162.3">(Molex</text>
<text x="200.4" y="162.3">PicoBlade)</text>
<text x="19" y="187.7">GPS Receiver</text>
<text x="33.1" y="187.7">and</text>
<text x="37.7" y="187.7">SMA Antenna</text>
<text x="51.3" y="187.7">Connector</text>
</g>
<g font-size="1.4" fill="#006464">
<text x="60.3" y="40.1">VDDIO</text>
<text x="61.9" y="37.6">VDD</text>
<text x="238.4" y="40.1">VDD</text>
<text x="41.7" y="45.2">PS</text>
<text x="238.1" y="45.2">VO+</text>
<text x="238.1" y="47.7">VO-</text>
<text x="41.7" y="50.3">CSB1</text>
<text x="41.7" y="52.8">CSB2</text>
<text x="213.1" y="52.8">RES</text>
<text x="238.3" y="52.8">EOC</text>
<text x="41.7" y="55.3">SCL/SCK</text>
<text x="41.7" y="57.9">SDA/SDI</text>
<text x="61.5" y="55.3">INT1</text>
<text x="61.5" y="57.9">INT2</text>
<text x="213.1" y="57.9">SS</text>
<text x="41.7" y="60.4">SDO1</text>
<text x="41.7" y="63">SDO2</text>
<text x="61.5" y="60.4">INT3</text>
<text x="61.5" y="63">INT4</text>
<text x="213.1" y="60.4">SCLK/SCL</text>
<text x="213.1" y="63">MOSI/SDA</text>
<text x="213.1" y="65.5">MISO</text>
<text x="60.1" y="70.6">GNDIO</text>
<text x="238.5" y="70.6">VSS</text>
<text x="60.8" y="73.1">GNDA</text>
<text x="60.7" y="148.1">GND</text>
<text x="74.4" y="148.1">SAFEBOOT_N</text>
<text x="60.7" y="150.6">TXD</text>
<text x="60.7" y="153.1">RXD</text>
<text x="60.7" y="155.7">TIMEPULSE</text>
<text x="80.9" y="155.7">RES</text>
<text x="81" y="153.1">SDA</text>
<text x="81" y="150.6">SCL</text>
<text x="60.7" y="158.2">EXTINT</text>
<text x="60.7" y="160.8">V_BCKP</text>
<text x="78.3" y="158.2">VCC_RF</text>
<text x="78.3" y="160.8">LNA_EN</text>
<text x="60.7" y="163.3">VCC_IO</text>
<text x="60.7" y="165.8">VCC</text>
<text x="78.4" y="163.3">GND@2</text>
<text x="79.6" y="165.8">RF_IN</text>
<text x="134.4" y="165.8">1</text>
<text x="60.7" y="168.4">RESET_N</text>
<text x="78.4" y="168.4">GND@1</text>
<text x="134.4" y="170.9">2</text>
</g>
<g font-size="1.4" fill="#a90000">
<text x="67.5" y="39.1">11</text>
<text x="68" y="36.6">3</text>
<text x="244" y="39.1">12</text>
<text x="37.5" y="44.2">7</text>
<text x="244.5" y="44.2">4</text>
<text x="244.5" y="46.7">6</text>
<text x="37" y="49.3">14</text>
<text x="37.5" y="51.8">5</text>
<text x="208.9" y="51.8">9</text>
<text x="244.5" y="51.8">8</text>
<text x="37" y="59.4">15</text>
<text x="37.5" y="54.4">8</text>
<text x="37.5" y="56.9">9</text>
<text x="67.5" y="54.4">16</text>
<text x="67.5" y="59.4">12</text>
<text x="68" y="56.9">1</text>
<text x="208.9" y="56.9">1</text>
<text x="208.9" y="59.4">3</text>
<text x="37" y="62">10</text>
<text x="67.5" y="62">13</text>
<text x="208.9" y="62">2</text>
<text x="208.9" y="64.5">7</text>
<text x="68" y="69.6">6</text>
<text x="244" y="69.6">10</text>
<text x="68" y="72.1">4</text>
<text x="56.5" y="147.1">1</text>
<text x="56.5" y="149.6">2</text>
<text x="86.5" y="147.1">18</text>
<text x="86.5" y="149.6">17</text>
<text x="56.5" y="152.1">3</text>
<text x="56.5" y="154.7">4</text>
<text x="86.5" y="152.1">16</text>
<text x="86.5" y="154.7">15</text>
<text x="56.5" y="157.2">5</text>
<text x="56.5" y="159.8">6</text>
<text x="86.5" y="157.2">14</text>
<text x="86.5" y="159.8">13</text>
<text x="56.5" y="162.3">7</text>
<text x="56.5" y="164.8">8</text>
<text x="56.5" y="167.4">9</text>
<text x="86.5" y="162.3">12</text>
<text x="86.5" y="164.8">11</text>
<text x="86.5" y="167.4">10</text>
<text x="130.2" y="164.8">1</text>
<text x="130.2" y="169.9">2</text>
</g>
<text font-size="1.4" fill="#840000" x="130.2" y="169.9">5</text>
</svg>
